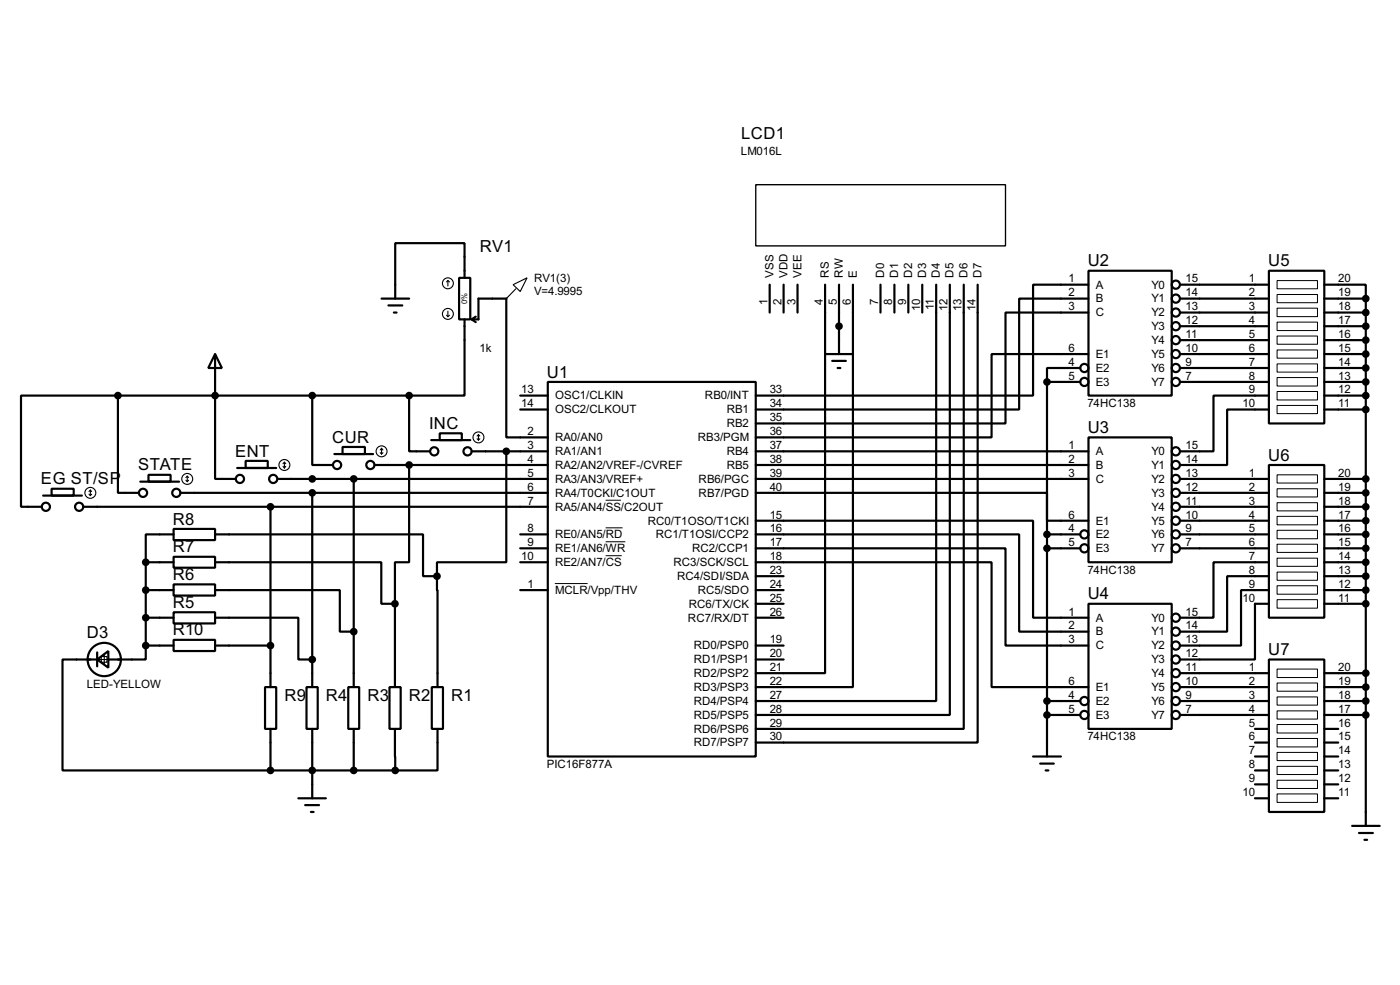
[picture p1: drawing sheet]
<svg xmlns="http://www.w3.org/2000/svg" width="256mm" height="180mm" viewBox="0 0 256 180" stroke-linecap="round" stroke-linejoin="round" font-family="sans-serif">
<g fill="none" stroke="#000" stroke-width=".4">
<path d="M69.9 54.7h5.1M71.2 55.9h2.5M72.2 57.2h.5M84.1 50.9h2.1v7.6h-2.1zM85.1 58.5v13.9h-10.1M85.1 50.9v-6.4h-12.7v10.2M86.4 58.5h1.3v-3.8h5.1v25.4h7.6M86.4 58.5l.8 .5M87.2 58l-.8 .5M141 52.1v5.1M143.6 52.1v5.1M146.1 52.1v5.1"/>
<path d="M151.2 52.1v71.1h-12.7M153.7 52.1v12.7M156.3 52.1v73.7h-17.8M161.3 52.1v5.1M163.9 52.1v5.1M166.4 52.1v5.1M169 52.1v5.1M171.5 52.1v76.2h-33M174 52.1v78.8h-35.5M176.6 52.1v81.3h-38.1M179.1 52.1v83.8h-40.6M199.4 49.6h15.3v22.8h-15.3z"/>
<path d="M199.4 52.1h-10.1v20.3h-50.8M199.4 54.7h-12.7v20.3h-48.2M199.4 57.2h-15.2v20.3h-45.7M216.2 54.7h16.3M216.2 52.1h16.3M216.2 57.2h16.3M216.2 59.7h16.3M232.5 49.6h10.1v27.9h-10.1zM242.6 52.1h7.6v2.6M242.6 54.7h7.6M242.6 57.2h7.6M242.6 59.7h7.6"/>
<path d="M250.2 54.7v96.5M21.6 72.4v17.8h3.9M21.6 72.4h-17.7v20.4h3.8M21.6 72.4h53.4M39.4 64.8l1.3 2.6h-2.5zM39.4 64.8v22.9h3.8M57.2 72.4v12.7h3.8M75 72.4v10.2h3.8M80.6 79.3h4v1.3h-4zM95.3 72.4h5.1M95.3 75h5.1M100.4 69.9h38.1v68.6h-38.1z"/>
<path d="M151.2 64.8h5.1M152.5 66.1h2.5M153.5 67.4h.5M191.8 69.9v68.6M191.8 69.9h6.1M197.9 67.4h-6.1v2.5M199.4 64.8h-17.7v15.3h-43.2M216.2 69.9h16.3M216.2 62.3h16.3M216.2 64.8h16.3M216.2 67.4h16.3M232.5 72.4h-10.2v10.2h-6.1"/>
<path d="M232.5 75h-7.7v10.1h-8.6M242.6 72.4h7.6M242.6 69.9h7.6M242.6 62.3h7.6M242.6 64.8h7.6M242.6 67.4h7.6M242.6 75h7.6M7.9 90.7h7.1M9.5 89.5h4v1.2h-4zM15.3 92.8h85.1M25.7 88.2h7.1M27.2 86.9h4.1v1.3h-4.1z"/>
<path d="M31.8 96.8h7.6v2.1h-7.6zM31.8 97.8h-5.1v5.1M33.1 90.2h67.3M39.4 97.8h38.1v7.7h2.6M43.5 85.7h7.1M45 84.4h4.1v1.3h-4.1zM49.6 92.8v33M50.9 87.7h49.5M57.2 90.2v35.6M61.3 83.1h7.1M62.8 81.8h4.1v1.3h-4.1zM64.8 87.7v38.1"/>
<path d="M68.6 85.1h31.8M75 85.1v17.8h-2.6v7.6M79 80.6h7.2M86.4 82.6h14M92.8 82.6v20.3h-12.7v2.6M95.3 97.8h5.1M138.5 90.2h53.3v5.1h7.6M138.5 95.3h50.8v17.8h10.1M138.5 97.8h48.2v17.8h12.7M138.5 85.1h60.9M138.5 87.7h60.9M138.5 82.6h60.9"/>
<path d="M191.8 97.8h6.1M199.4 80.1h15.3v22.8h-15.3zM216.2 87.7h16.3M216.2 90.2h16.3M216.2 97.8h16.3M216.2 92.8h16.3M216.2 95.3h16.3M232.5 85.1h10.1v28h-10.1zM242.6 87.7h7.6M242.6 90.2h7.6M242.6 97.8h7.6M242.6 92.8h7.6"/>
<path d="M242.6 95.3h7.6M17.8 119.4v2.6M26.7 118.2v2.5h-6.8M26.7 108h5.1M26.7 102.9v15.3M26.7 102.9h5.1M26.7 113.1h5.1M26.7 118.2h5.1M31.8 112.1h7.6v2h-7.6zM31.8 107h7.6v2h-7.6zM31.8 101.9h7.6v2h-7.6zM31.8 117.1h7.6v2.1h-7.6z"/>
<path d="M39.4 113.1h15.3v7.6h2.5M39.4 108h22.9v7.6h2.5M39.4 102.9h30.5v7.6h2.5M39.4 118.2h10.2M72.4 110.5v15.3M80.1 105.5l.1 20.3M95.3 108h5.1M95.3 102.9h5.1M95.3 100.4h5.1M138.5 100.4h45.7v17.8h15.2M138.5 102.9h43.2v22.9h17.7M138.5 108h5.1"/>
<path d="M138.5 113.1h5.1M138.5 105.5h5.1M138.5 110.5h5.1M138.5 118.2h5.1M191.8 100.4h6.1M199.4 110.5h15.3v22.9h-15.3zM216.2 100.4h16.3M232.5 102.9h-10.2v10.2h-6.1M232.5 105.5h-7.7v10.1h-8.6M232.5 108h-5.1v10.2h-11.2M232.5 110.5h-2.6v10.2h-13.7M242.6 108h7.6"/>
<path d="M242.6 102.9h7.6M242.6 100.4h7.6M242.6 105.5h7.6M242.6 110.5h7.6M17.8 120.7l2.1-1.5v3zM17.8 120.7h-6.3v20.3h38.1M48.6 125.8h2v7.6h-2zM49.6 133.4v7.6M56.2 125.8h2v7.6h-2zM57.2 133.4v12.7M63.8 125.8h2v7.6h-2zM64.8 133.4v7.6"/>
<path d="M71.4 125.8h2v7.6h-2zM72.4 133.4v7.6M79.1 125.8h2.1v7.6h-2.1zM80.2 133.4v7.6h-7.8M138.5 120.7h5.1M189.3 138.5h5.1M190.6 139.8h2.5M191.8 130.9h6.1M191.8 128.3h6.1M216.2 130.9h16.3M216.2 128.3h16.3M216.2 123.2h16.3"/>
<path d="M216.2 125.8h16.3M229.9 135.9h2.6M229.9 133.4h2.6M229.9 138.5h2.6M232.5 120.7h10.1v27.9h-10.1zM242.6 130.9h7.6M242.6 128.3h7.6M242.6 123.2h7.6M242.6 125.8h7.6M242.6 135.9h2.6M242.6 133.4h2.6M242.6 138.5h2.6"/>
<path d="M49.6 141h22.8M54.7 146.1h5M55.9 147.4h2.6M57 148.6h.5M191.6 141h.5M229.9 141h2.6M229.9 146.1h2.6M229.9 143.6h2.6M242.6 141h2.6M242.6 146.1h2.6M242.6 143.6h2.6M247.7 151.2h5.1"/>
<path d="M249 152.5h2.5M250 153.7h.5"/>
<circle cx="215.4" cy="54.7" r=".75"/>
<circle cx="215.4" cy="57.2" r=".75"/>
<circle cx="215.4" cy="59.7" r=".75"/>
<circle cx="215.4" cy="52.1" r=".75"/>
<circle cx="198.6" cy="67.4" r=".75"/>
<circle cx="198.6" cy="69.9" r=".75"/>
<circle cx="215.4" cy="62.3" r=".75"/>
<circle cx="215.4" cy="67.4" r=".75"/>
<circle cx="215.4" cy="69.9" r=".75"/>
<circle cx="215.4" cy="64.8" r=".75"/>
<circle cx="8.4" cy="92.8" r=".75"/>
<circle cx="14.5" cy="92.8" r=".75"/>
<circle cx="26.2" cy="90.2" r=".75"/>
<circle cx="32.3" cy="90.2" r=".75"/>
<circle cx="43.9" cy="87.7" r=".75"/>
<circle cx="50" cy="87.7" r=".75"/>
<circle cx="61.7" cy="85.1" r=".75"/>
<circle cx="67.8" cy="85.1" r=".75"/>
<circle cx="79.5" cy="82.6" r=".75"/>
<circle cx="85.6" cy="82.6" r=".75"/>
<circle cx="198.6" cy="97.8" r=".75"/>
<circle cx="215.4" cy="85.1" r=".75"/>
<circle cx="215.4" cy="90.2" r=".75"/>
<circle cx="215.4" cy="97.8" r=".75"/>
<circle cx="215.4" cy="92.8" r=".75"/>
<circle cx="215.4" cy="95.3" r=".75"/>
<circle cx="215.4" cy="87.7" r=".75"/>
<circle cx="215.4" cy="82.6" r=".75"/>
<circle cx="198.6" cy="100.4" r=".75"/>
<circle cx="215.4" cy="100.4" r=".75"/>
<circle cx="215.4" cy="118.2" r=".75"/>
<circle cx="215.4" cy="113.1" r=".75"/>
<circle cx="215.4" cy="115.6" r=".75"/>
<circle cx="19.1" cy="120.7" r="3.1"/>
<circle cx="198.6" cy="130.9" r=".75"/>
<circle cx="198.6" cy="128.3" r=".75"/>
<circle cx="215.4" cy="128.3" r=".75"/>
<circle cx="215.4" cy="120.7" r=".75"/>
<circle cx="215.4" cy="123.2" r=".75"/>
<circle cx="215.4" cy="125.8" r=".75"/>
<circle cx="215.4" cy="130.9" r=".75"/>
</g>
<g fill="none" stroke="#000" stroke-width=".18">
<path d="M234 51.4h7.4v1.5h-7.4zM234 53.9h7.4v1.5h-7.4zM234 56.4h7.4v1.6h-7.4zM234 59h7.4v1.5h-7.4zM234 61.5h7.4v1.5h-7.4zM234 64.1h7.4v1.5h-7.4zM234 66.6h7.4v1.5h-7.4zM234 69.1h7.4v1.6h-7.4zM234 71.7h7.4v1.5h-7.4zM234 74.2h7.4v1.5h-7.4zM111 91.6h2.8M111 96.6h3.1"/>
<path d="M111 99.2h3.6M234 86.9h7.4v1.5h-7.4zM234 89.5h7.4v1.5h-7.4zM234 92h7.4v1.5h-7.4zM234 94.5h7.4v1.6h-7.4zM234 97.1h7.4v1.5h-7.4zM234 99.6h7.4v1.5h-7.4zM101.7 106.8h6M111 101.7h2.9M234 102.2h7.4v1.5h-7.4zM234 104.7h7.4v1.5h-7.4zM234 107.2h7.4v1.6h-7.4z"/>
<path d="M234 109.8h7.4v1.5h-7.4zM234 122.5h7.4v1.5h-7.4zM234 125h7.4v1.5h-7.4zM234 127.6h7.4v1.5h-7.4zM234 130.1h7.4v1.5h-7.4zM234 132.6h7.4v1.6h-7.4zM234 135.2h7.4v1.5h-7.4zM234 137.7h7.4v1.5h-7.4zM234 140.3h7.4v1.5h-7.4zM234 142.8h7.4v1.5h-7.4zM234 145.3h7.4v1.6h-7.4z"/>
</g>
<path d="M138.5 33.8h45.7v11.2h-45.7z" fill="none" stroke="#000" stroke-width=".25"/>
<g fill="none" stroke="#000" stroke-width=".2">
<path d="M81.8 57.7l.3 .3M82.1 51.4l-.3 .2M82.1 51.4l.3 .2M82.1 51.4v1M82.1 57v1M82.4 57.7l-.3 .3M94 52.1l2.6-1.2-1.3 2.5zM94.5 52.9l-1.7 1.8M87.7 79.6v1M87.7 79.6l-.3 .2M87.7 79.6l.2 .2M16.3 90.5l.3 .2"/>
<path d="M16.6 89.7v1M16.6 89.7l-.3 .3M16.6 89.7l.2 .3M16.8 90.5l-.2 .2M34.1 87.9l.2 .3M34.3 87.2v1M34.3 87.2l-.2 .2M34.3 87.2l.3 .2M34.6 87.9l-.3 .3M51.9 85.4l.2 .3M52.1 84.6v1.1M52.1 84.6l-.2 .3"/>
<path d="M52.1 84.6l.3 .3M52.4 85.4l-.3 .3M69.7 82.9l.2 .2M69.9 82.1v1M69.9 82.1l-.2 .3M69.9 82.1l.3 .3M70.2 82.9l-.3 .2M87.4 80.3l.3 .3M87.9 80.3l-.2 .3M19.1 119.7v2M18.1 120.7h2M18.6 120.2h1v1h-1z"/>
<circle cx="82" cy="51.9" r="1"/>
<circle cx="82" cy="57.5" r="1"/>
<circle cx="16.5" cy="90.2" r="1"/>
<circle cx="34.3" cy="87.7" r="1"/>
<circle cx="52.1" cy="85.1" r="1"/>
<circle cx="69.9" cy="82.6" r="1"/>
<circle cx="87.6" cy="80.1" r="1"/>
</g>
<g fill="#000" stroke="#000" stroke-width=".4">
<circle cx="153.7" cy="59.7" r=".5"/>
<circle cx="250.2" cy="57.2" r=".5"/>
<circle cx="250.2" cy="54.7" r=".5"/>
<circle cx="250.2" cy="59.7" r=".5"/>
<circle cx="21.6" cy="72.4" r=".5"/>
<circle cx="39.4" cy="72.4" r=".5"/>
<circle cx="57.2" cy="72.4" r=".5"/>
<circle cx="74.9" cy="72.4" r=".5"/>
<circle cx="191.8" cy="69.9" r=".5"/>
<circle cx="250.2" cy="67.4" r=".5"/>
<circle cx="250.2" cy="72.4" r=".5"/>
<circle cx="250.2" cy="64.8" r=".5"/>
<circle cx="250.2" cy="69.9" r=".5"/>
<circle cx="250.2" cy="62.3" r=".5"/>
<circle cx="250.2" cy="75" r=".5"/>
<circle cx="49.5" cy="92.8" r=".5"/>
<circle cx="57.2" cy="87.7" r=".5"/>
<circle cx="57.2" cy="90.2" r=".5"/>
<circle cx="64.8" cy="87.7" r=".5"/>
<circle cx="74.9" cy="85.1" r=".5"/>
<circle cx="92.7" cy="82.6" r=".5"/>
<circle cx="191.8" cy="97.8" r=".5"/>
<circle cx="250.2" cy="97.8" r=".5"/>
<circle cx="250.2" cy="90.2" r=".5"/>
<circle cx="250.2" cy="92.8" r=".5"/>
<circle cx="250.2" cy="95.3" r=".5"/>
<circle cx="250.2" cy="87.7" r=".5"/>
<circle cx="26.7" cy="102.9" r=".5"/>
<circle cx="26.7" cy="118.2" r=".5"/>
<circle cx="26.7" cy="113.1" r=".5"/>
<circle cx="26.7" cy="108" r=".5"/>
<circle cx="49.5" cy="118.2" r=".5"/>
<circle cx="64.8" cy="115.6" r=".5"/>
<circle cx="72.3" cy="110.5" r=".5"/>
<circle cx="80" cy="105.5" r=".5"/>
<circle cx="191.8" cy="100.4" r=".5"/>
<circle cx="250.2" cy="105.5" r=".5"/>
<circle cx="250.2" cy="110.5" r=".5"/>
<circle cx="250.2" cy="102.9" r=".5"/>
<circle cx="250.2" cy="108" r=".5"/>
<circle cx="250.2" cy="100.4" r=".5"/>
<circle cx="57.2" cy="120.7" r=".5"/>
<circle cx="191.8" cy="130.9" r=".5"/>
<circle cx="191.8" cy="128.3" r=".5"/>
<circle cx="250.2" cy="128.3" r=".5"/>
<circle cx="250.2" cy="125.8" r=".5"/>
<circle cx="250.2" cy="130.9" r=".5"/>
<circle cx="250.2" cy="123.2" r=".5"/>
<circle cx="49.5" cy="141" r=".5"/>
<circle cx="57.2" cy="141" r=".5"/>
<circle cx="64.8" cy="141" r=".5"/>
<circle cx="72.4" cy="141" r=".5"/>
</g>
<g font-size="3.4">
<text x="135.8" y="25.4">LCD1</text>
<text x="87.9" y="46.2">RV1</text>
<text x="199.3" y="48.7">U2</text>
<text x="232.3" y="48.7">U5</text>
<text x="100.2" y="69.1">U1</text>
<text x="43.1" y="83.6">ENT</text>
<text x="60.9" y="81">CUR</text>
<text x="78.6" y="78.5">INC</text>
<text x="199.3" y="79.3">U3</text>
<text x="7.5" y="88.7">EG ST/SP</text>
<text x="25.3" y="86.1">STATE</text>
<text x="232.3" y="84.3">U6</text>
<text x="31.7" y="101.1">R7</text>
<text x="31.7" y="96">R8</text>
<text x="31.7" y="106.2">R6</text>
<text x="31.7" y="111.3">R5</text>
<text x="199.3" y="109.7">U4</text>
<text x="15.9" y="116.9">D3</text>
<text x="31.7" y="116.3">R10</text>
<text x="232.3" y="119.9">U7</text>
<text x="52.1" y="128.3">R9</text>
<text x="59.7" y="128.3">R4</text>
<text x="67.4" y="128.3">R3</text>
<text x="74.9" y="128.3">R2</text>
<text x="82.7" y="128.3">R1</text>
</g>
<g font-size="2.4">
<text x="135.7" y="28.4">LM016L</text>
<text x="97.8" y="51.5">RV1(3)</text>
<text x="97.8" y="54">V=4.9995</text>
<text x="141.7" y="50.8" transform="rotate(-90 141.7 50.8)">VSS</text>
<text x="144.3" y="50.8" transform="rotate(-90 144.3 50.8)">VDD</text>
<text x="146.8" y="50.8" transform="rotate(-90 146.8 50.8)">VEE</text>
<text x="151.9" y="50.8" transform="rotate(-90 151.9 50.8)">RS</text>
<text x="154.4" y="50.8" transform="rotate(-90 154.4 50.8)">RW</text>
<text x="157" y="50.8" transform="rotate(-90 157 50.8)">E</text>
<text x="162" y="50.8" transform="rotate(-90 162 50.8)">D0</text>
<text x="164.6" y="50.8" transform="rotate(-90 164.6 50.8)">D1</text>
<text x="167.1" y="50.8" transform="rotate(-90 167.1 50.8)">D2</text>
<text x="169.7" y="50.8" transform="rotate(-90 169.7 50.8)">D3</text>
<text x="172.2" y="50.8" transform="rotate(-90 172.2 50.8)">D4</text>
<text x="174.7" y="50.8" transform="rotate(-90 174.7 50.8)">D5</text>
<text x="177.3" y="50.8" transform="rotate(-90 177.3 50.8)">D6</text>
<text x="179.8" y="50.8" transform="rotate(-90 179.8 50.8)">D7</text>
<text x="195.8" y="51.7">1</text>
<text x="200.7" y="52.8">A</text>
<text x="210.9" y="52.8">Y0</text>
<text x="217.2" y="51.7">15</text>
<text x="228.8" y="51.7">1</text>
<text x="245.2" y="51.7">20</text>
<text x="140.6" y="55.8" transform="rotate(-90 140.6 55.8)">1</text>
<text x="143.2" y="55.8" transform="rotate(-90 143.2 55.8)">2</text>
<text x="145.7" y="55.8" transform="rotate(-90 145.7 55.8)">3</text>
<text x="150.8" y="55.8" transform="rotate(-90 150.8 55.8)">4</text>
<text x="153.3" y="55.8" transform="rotate(-90 153.3 55.8)">5</text>
<text x="155.9" y="55.8" transform="rotate(-90 155.9 55.8)">6</text>
<text x="160.9" y="55.8" transform="rotate(-90 160.9 55.8)">7</text>
<text x="163.5" y="55.8" transform="rotate(-90 163.5 55.8)">8</text>
<text x="166" y="55.8" transform="rotate(-90 166 55.8)">9</text>
<text x="168.6" y="57" transform="rotate(-90 168.6 57)">10</text>
<text x="171.1" y="56.8" transform="rotate(-90 171.1 56.8)">11</text>
<text x="173.6" y="57" transform="rotate(-90 173.6 57)">12</text>
<text x="176.2" y="57" transform="rotate(-90 176.2 57)">13</text>
<text x="178.7" y="57" transform="rotate(-90 178.7 57)">14</text>
<text x="195.8" y="54.3">2</text>
<text x="195.8" y="56.8">3</text>
<text x="200.7" y="55.4">B</text>
<text x="200.7" y="57.9">C</text>
<text x="210.9" y="55.4">Y1</text>
<text x="210.9" y="57.9">Y2</text>
<text x="217.2" y="54.3">14</text>
<text x="217.2" y="56.8">13</text>
<text x="217.2" y="59.3">12</text>
<text x="228.8" y="54.3">2</text>
<text x="228.8" y="56.8">3</text>
<text x="228.8" y="59.3">4</text>
<text x="245.2" y="54.3">19</text>
<text x="245.2" y="56.8">18</text>
<text x="245.2" y="59.3">17</text>
<text x="87.9" y="64.4">1k</text>
<text x="195.8" y="64.4">6</text>
<text x="200.7" y="65.5">E1</text>
<text x="210.9" y="60.4">Y3</text>
<text x="210.9" y="63">Y4</text>
<text x="210.9" y="65.5">Y5</text>
<text x="217.2" y="61.9">11</text>
<text x="217.2" y="64.4">10</text>
<text x="228.8" y="61.9">5</text>
<text x="228.8" y="64.4">6</text>
<text x="245.2" y="61.9">16</text>
<text x="245.2" y="64.4">15</text>
<text x="95.5" y="72">13</text>
<text x="141" y="72">33</text>
<text x="195.8" y="67">4</text>
<text x="195.8" y="69.5">5</text>
<text x="200.7" y="68.1">E2</text>
<text x="200.7" y="70.6">E3</text>
<text x="210.9" y="68.1">Y6</text>
<text x="210.9" y="70.6">Y7</text>
<text x="217.2" y="67">9</text>
<text x="217.2" y="69.5">7</text>
<text x="228.8" y="67">7</text>
<text x="228.8" y="69.5">8</text>
<text x="228.8" y="72">9</text>
<text x="245.2" y="67">14</text>
<text x="245.2" y="69.5">13</text>
<text x="245.2" y="72">12</text>
<text x="95.5" y="74.6">14</text>
<text x="101.7" y="73.1">OSC1/CLKIN</text>
<text x="101.7" y="75.7">OSC2/CLKOUT</text>
<text x="129.1" y="73.1">RB0/INT</text>
<text x="133.1" y="75.7">RB1</text>
<text x="141" y="77.1">35</text>
<text x="141" y="74.6">34</text>
<text x="199.2" y="74.5">74HC138</text>
<text x="227.6" y="74.6">10</text>
<text x="245.2" y="74.6">11</text>
<text x="96.7" y="79.7">2</text>
<text x="96.7" y="82.2">3</text>
<text x="101.7" y="80.8">RA0/AN0</text>
<text x="101.7" y="83.3">RA1/AN1</text>
<text x="127.8" y="80.8">RB3/PGM</text>
<text x="133.1" y="83.3">RB4</text>
<text x="133.1" y="78.2">RB2</text>
<text x="141" y="82.2">37</text>
<text x="141" y="79.7">36</text>
<text x="195.8" y="82.2">1</text>
<text x="200.7" y="83.3">A</text>
<text x="210.9" y="83.3">Y0</text>
<text x="217.2" y="82.2">15</text>
<text x="96.7" y="84.7">4</text>
<text x="96.7" y="89.8">6</text>
<text x="96.7" y="87.3">5</text>
<text x="101.7" y="85.8">RA2/AN2/VREF-/CVREF</text>
<text x="101.7" y="88.4">RA3/AN3/VREF+</text>
<text x="128" y="88.4">RB6/PGC</text>
<text x="133.1" y="85.8">RB5</text>
<text x="141" y="89.8">40</text>
<text x="141" y="87.3">39</text>
<text x="141" y="84.7">38</text>
<text x="195.8" y="84.7">2</text>
<text x="195.8" y="87.3">3</text>
<text x="200.7" y="85.8">B</text>
<text x="200.7" y="88.4">C</text>
<text x="210.9" y="85.8">Y1</text>
<text x="210.9" y="88.4">Y2</text>
<text x="217.2" y="84.7">14</text>
<text x="217.2" y="87.3">13</text>
<text x="217.2" y="89.8">12</text>
<text x="228.8" y="87.3">1</text>
<text x="228.8" y="89.8">2</text>
<text x="245.2" y="87.3">20</text>
<text x="245.2" y="89.8">19</text>
<text x="96.7" y="92.4">7</text>
<text x="101.7" y="90.9">RA4/T0CKI/C1OUT</text>
<text x="101.7" y="93.5">RA5/AN4/SS/C2OUT</text>
<text x="128" y="90.9">RB7/PGD</text>
<text x="141" y="94.9">15</text>
<text x="195.8" y="94.9">6</text>
<text x="210.9" y="90.9">Y3</text>
<text x="210.9" y="93.5">Y4</text>
<text x="217.2" y="92.4">11</text>
<text x="217.2" y="94.9">10</text>
<text x="228.8" y="92.4">3</text>
<text x="228.8" y="94.9">4</text>
<text x="245.2" y="92.4">18</text>
<text x="245.2" y="94.9">17</text>
<text x="96.7" y="97.4">8</text>
<text x="96.7" y="100">9</text>
<text x="101.7" y="98.5">RE0/AN5/RD</text>
<text x="101.7" y="101.1">RE1/AN6/WR</text>
<text x="118.7" y="96">RC0/T1OSO/T1CKI</text>
<text x="120.1" y="98.5">RC1/T1OSI/CCP2</text>
<text x="126.8" y="101.1">RC2/CCP1</text>
<text x="141" y="97.4">16</text>
<text x="141" y="100">17</text>
<text x="195.8" y="97.4">4</text>
<text x="195.8" y="100">5</text>
<text x="200.7" y="96">E1</text>
<text x="200.7" y="98.5">E2</text>
<text x="200.7" y="101.1">E3</text>
<text x="210.9" y="96">Y5</text>
<text x="210.9" y="98.5">Y6</text>
<text x="210.9" y="101.1">Y7</text>
<text x="217.2" y="97.4">9</text>
<text x="217.2" y="100">7</text>
<text x="228.8" y="97.4">5</text>
<text x="228.8" y="100">6</text>
<text x="245.2" y="97.4">16</text>
<text x="245.2" y="100">15</text>
<text x="95.5" y="102.5">10</text>
<text x="96.7" y="107.6">1</text>
<text x="101.7" y="103.6">RE2/AN7/CS</text>
<text x="123.4" y="103.6">RC3/SCK/SCL</text>
<text x="124" y="106.2">RC4/SDI/SDA</text>
<text x="141" y="102.5">18</text>
<text x="141" y="107.6">24</text>
<text x="141" y="105.1">23</text>
<text x="199.2" y="105">74HC138</text>
<text x="228.8" y="102.5">7</text>
<text x="228.8" y="105.1">8</text>
<text x="228.8" y="107.6">9</text>
<text x="245.2" y="102.5">14</text>
<text x="245.2" y="105.1">13</text>
<text x="245.2" y="107.6">12</text>
<text x="101.7" y="108.7">MCLR/Vpp/THV</text>
<text x="126" y="113.8">RC7/RX/DT</text>
<text x="126.2" y="111.2">RC6/TX/CK</text>
<text x="127.8" y="108.7">RC5/SDO</text>
<text x="141" y="112.7">26</text>
<text x="141" y="110.1">25</text>
<text x="195.8" y="112.7">1</text>
<text x="200.7" y="113.8">A</text>
<text x="210.9" y="113.8">Y0</text>
<text x="217.2" y="112.7">15</text>
<text x="227.6" y="110.1">10</text>
<text x="245.2" y="110.1">11</text>
<text x="127.1" y="118.9">RD0/PSP0</text>
<text x="141" y="117.8">19</text>
<text x="195.8" y="115.2">2</text>
<text x="195.8" y="117.8">3</text>
<text x="200.7" y="116.3">B</text>
<text x="200.7" y="118.9">C</text>
<text x="210.9" y="116.3">Y1</text>
<text x="210.9" y="118.9">Y2</text>
<text x="217.2" y="115.2">14</text>
<text x="217.2" y="117.8">13</text>
<text x="15.9" y="125.9">LED-YELLOW</text>
<text x="127.1" y="121.4">RD1/PSP1</text>
<text x="127.1" y="123.9">RD2/PSP2</text>
<text x="141" y="120.3">20</text>
<text x="141" y="125.4">22</text>
<text x="141" y="122.8">21</text>
<text x="195.8" y="125.4">6</text>
<text x="210.9" y="121.4">Y3</text>
<text x="210.9" y="123.9">Y4</text>
<text x="217.2" y="120.3">12</text>
<text x="217.2" y="122.8">11</text>
<text x="217.2" y="125.4">10</text>
<text x="228.8" y="122.8">1</text>
<text x="228.8" y="125.4">2</text>
<text x="245.2" y="122.8">20</text>
<text x="245.2" y="125.4">19</text>
<text x="127.1" y="131.6">RD5/PSP5</text>
<text x="127.1" y="129">RD4/PSP4</text>
<text x="127.1" y="126.5">RD3/PSP3</text>
<text x="141" y="130.5">28</text>
<text x="141" y="127.9">27</text>
<text x="195.8" y="127.9">4</text>
<text x="195.8" y="130.5">5</text>
<text x="200.7" y="126.5">E1</text>
<text x="200.7" y="129">E2</text>
<text x="200.7" y="131.6">E3</text>
<text x="210.9" y="126.5">Y5</text>
<text x="210.9" y="129">Y6</text>
<text x="210.9" y="131.6">Y7</text>
<text x="217.2" y="127.9">9</text>
<text x="217.2" y="130.5">7</text>
<text x="228.8" y="127.9">3</text>
<text x="228.8" y="130.5">4</text>
<text x="245.2" y="127.9">18</text>
<text x="245.2" y="130.5">17</text>
<text x="127.1" y="136.6">RD7/PSP7</text>
<text x="127.1" y="134.1">RD6/PSP6</text>
<text x="141" y="135.5">30</text>
<text x="141" y="133">29</text>
<text x="199.2" y="135.5">74HC138</text>
<text x="228.8" y="133">5</text>
<text x="228.8" y="135.5">6</text>
<text x="245.2" y="133">16</text>
<text x="245.2" y="135.5">15</text>
<text x="100.2" y="140.6">PIC16F877A</text>
<text x="228.8" y="138.1">7</text>
<text x="228.8" y="140.6">8</text>
<text x="228.8" y="143.2">9</text>
<text x="245.2" y="138.1">14</text>
<text x="245.2" y="140.6">13</text>
<text x="245.2" y="143.2">12</text>
<text x="227.6" y="145.7">10</text>
<text x="245.2" y="145.7">11</text>
</g>
<text font-size="1.6" x="85.6" y="55.7" transform="rotate(-90 85.6 55.7)">0%</text>
</svg>
